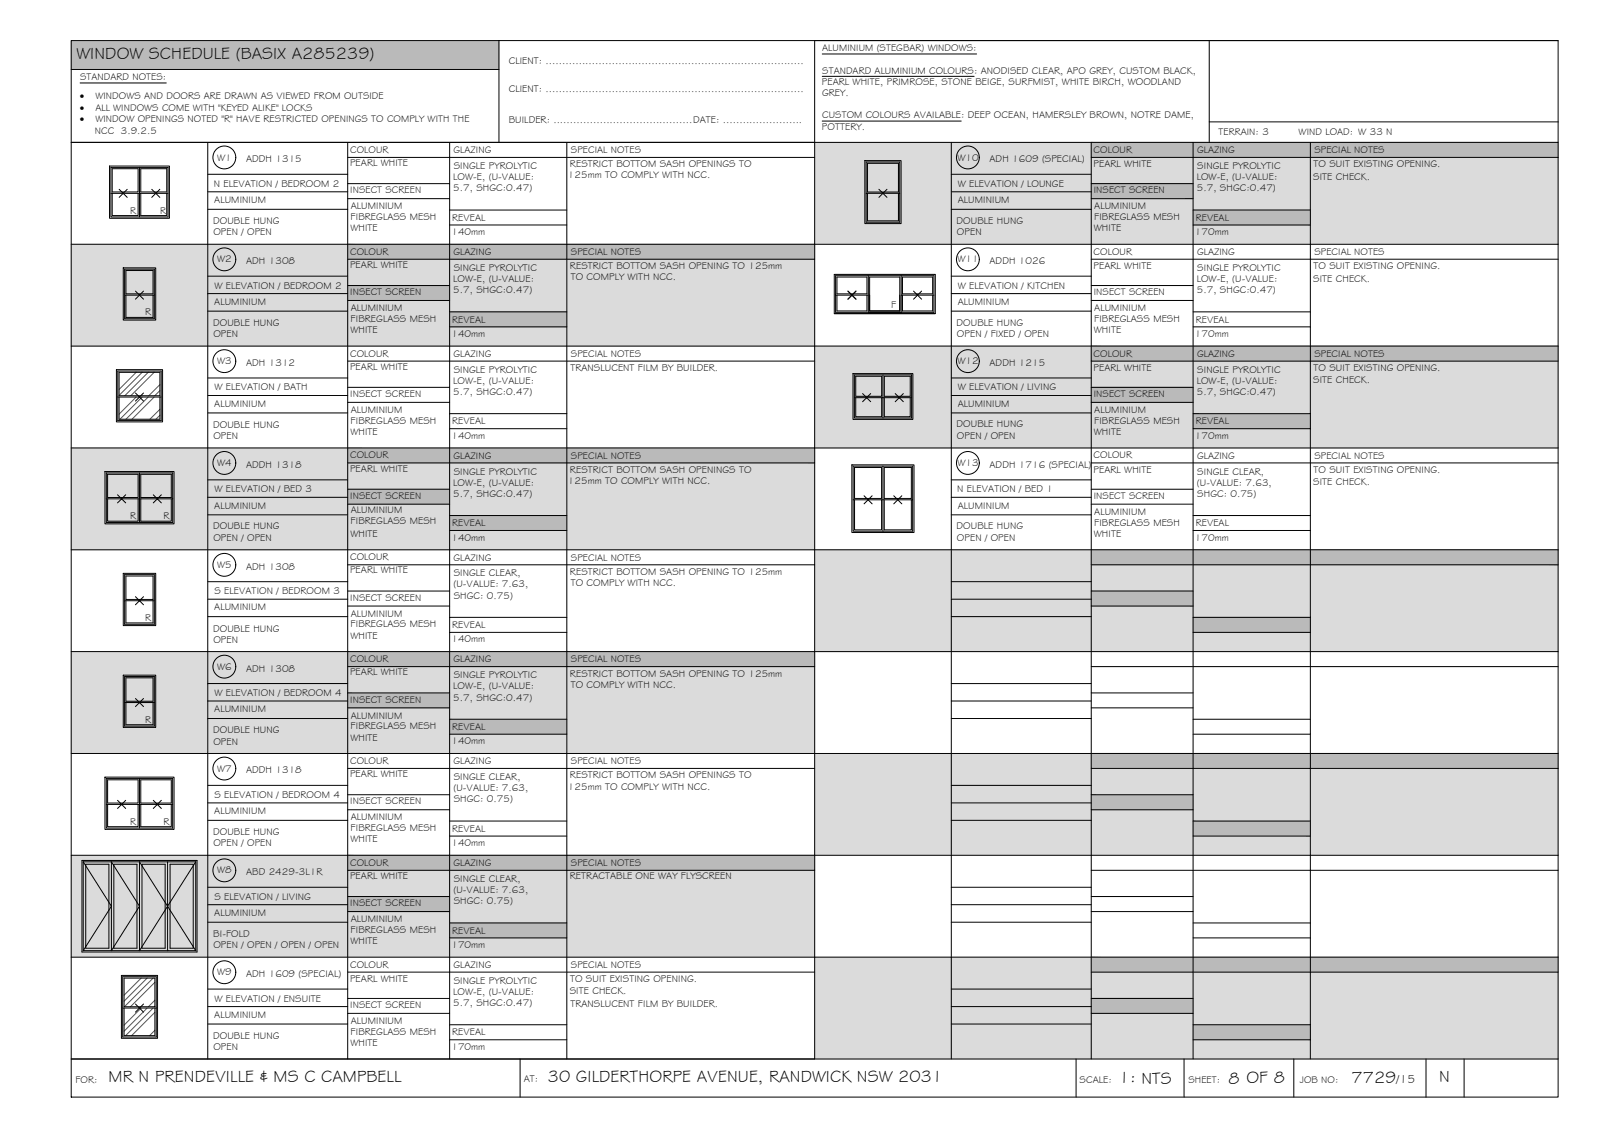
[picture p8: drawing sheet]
<svg xmlns="http://www.w3.org/2000/svg" width="420mm" height="297mm" viewBox="0 0 420 297" stroke-linecap="round" stroke-linejoin="round" font-family="sans-serif">
<!-- layer: WINDOW SCHEDULE HATCH -->
<g fill="#dbdbdb" stroke="#dbdbdb" stroke-width=".26">
<path d="M213.7 37.3l195 26.7v-26.7zM213.7 37.3l195 26.7h-195z"/>
<path d="M18.7 64l195 26.7v-26.7zM18.7 64l195 26.7h-195z"/>
<path d="M213.7 90.7l195 26.7v-26.7zM213.7 90.7l195 26.7h-195z"/>
<path d="M18.7 117.4l195 26.7v-26.7zM18.7 117.4l195 26.7h-195z"/>
<path d="M213.7 144.1l195 26.7v-26.7zM213.7 144.1l195 26.7h-195z"/>
<path d="M18.7 170.8l195 26.7v-26.7zM18.7 170.8l195 26.7h-195z"/>
<path d="M213.7 197.5l195 26.7v-26.7zM213.7 197.5l195 26.7h-195z"/>
<path d="M18.7 224.2l195 26.7v-26.7zM18.7 224.2l195 26.7h-195z"/>
<path d="M213.7 250.9l195 26.7v-26.7zM213.7 250.9l195 26.7h-195z"/>
</g>
<!-- layer: HATCH -->
<g fill="none" stroke="#545454" stroke-width=".26">
<path d="M35.7 97.6l-4.5 4.5M37.3 97.6l-6.1 6.1M38.9 97.6l-6.2 6.2M40.4 97.6l-6.1 6.2M35.7 104.1l-4.5 4.5M37.3 104.1l-5.8 5.8M38.9 104.1l-5.9 5.8M40.4 104.1l-5.8 5.8M41.9 100.8l-2.9 3M41.9 102.4l-1.3 1.4M41.9 107.3l-2.6 2.6M41.9 108.9l-1 1"/>
<path d="M37 256.4l-4.5 4.5M38.6 256.4l-6.1 6.1M40.2 256.4l-7.6 7.5M40.6 257.5l-6.4 6.4M37 264.3l-4.5 4.5M38.6 264.3l-6.1 6.1M40.2 264.3l-7.3 7.2M40.6 262.2l-1.7 1.7M40.6 263.8l-.1 .1M40.6 270.1l-1.4 1.4M40.6 265.4l-6.1 6.1"/>
</g>
<!-- layer: WINDOW SCHEDULE HATCH -->
<g fill="#bababa" stroke="#bababa" stroke-width=".26">
<path d="M18.7 10.6l112.2 7.6v-7.6zM18.7 10.6l112.2 7.6h-112.2z"/>
<path d="M286.2 37.3l122.5 4v-4zM286.2 37.3l122.5 4h-122.5z"/>
<path d="M286.2 48.1l26.7 4v-4zM286.2 48.1l26.7 4h-26.7z"/>
<path d="M312.9 55.1l30.8 3.9v-3.9zM312.9 55.1l30.8 3.9h-30.8z"/>
<path d="M91.2 64l122.5 4v-4zM91.2 64l122.5 4h-122.5z"/>
<path d="M91.2 74.9l26.7 3.9v-3.9zM91.2 74.9l26.7 3.9h-26.7z"/>
<path d="M117.9 81.8l30.8 3.9v-3.9zM117.9 81.8l30.8 3.9h-30.8z"/>
<path d="M286.2 90.7l122.5 4v-4zM286.2 90.7l122.5 4h-122.5z"/>
<path d="M286.2 101.6l26.7 3.9v-3.9zM286.2 101.6l26.7 3.9h-26.7z"/>
<path d="M312.9 108.5l30.8 3.9v-3.9zM312.9 108.5l30.8 3.9h-30.8z"/>
<path d="M91.2 117.4l122.5 4v-4zM91.2 117.4l122.5 4h-122.5z"/>
<path d="M91.2 128.3l26.7 3.9v-3.9zM91.2 128.3l26.7 3.9h-26.7z"/>
<path d="M117.9 135.2l30.8 3.9v-3.9zM117.9 135.2l30.8 3.9h-30.8z"/>
<path d="M286.2 144.1l122.5 4v-4zM286.2 144.1l122.5 4h-122.5z"/>
<path d="M286.2 155l26.7 3.9v-3.9zM286.2 155l26.7 3.9h-26.7z"/>
<path d="M312.9 161.9l30.8 3.9v-3.9zM312.9 161.9l30.8 3.9h-30.8z"/>
<path d="M91.2 170.8l122.5 4v-4zM91.2 170.8l122.5 4h-122.5z"/>
<path d="M91.2 181.6l26.7 4v-4zM91.2 181.6l26.7 4h-26.7z"/>
<path d="M117.9 188.6l30.8 3.9v-3.9zM117.9 188.6l30.8 3.9h-30.8z"/>
<path d="M286.2 197.5l122.5 4v-4zM286.2 197.5l122.5 4h-122.5z"/>
<path d="M286.2 208.4l26.7 3.9v-3.9zM286.2 208.4l26.7 3.9h-26.7z"/>
<path d="M312.9 215.3l30.8 3.9v-3.9zM312.9 215.3l30.8 3.9h-30.8z"/>
<path d="M91.2 224.2l122.5 4v-4zM91.2 224.2l122.5 4h-122.5z"/>
<path d="M91.2 235l26.7 4v-4zM91.2 235l26.7 4h-26.7z"/>
<path d="M117.9 242l30.8 3.9v-3.9zM117.9 242l30.8 3.9h-30.8z"/>
<path d="M286.2 250.9l122.5 4v-4zM286.2 250.9l122.5 4h-122.5z"/>
<path d="M286.2 261.8l26.7 3.9v-3.9zM286.2 261.8l26.7 3.9h-26.7z"/>
<path d="M312.9 268.7l30.8 3.9v-3.9zM312.9 268.7l30.8 3.9h-30.8z"/>
</g>
<!-- layer: BORDER -->
<g fill="none" stroke="#000" stroke-width=".26">
<path d="M18.7 10.6h390v277h-390zM18.7 18.2h112.2M130.9 10.6v26.7M317.1 10.6v26.7M408.7 10.6h-195v267M18.7 37.3h390M54.5 37.3v240.3M91.2 37.3v240.3M117.9 37.3v240.3M148.7 37.3v240.3M249.5 37.3v240.3M286.2 37.3v240.3"/>
<path d="M312.9 37.3v240.3M317.1 32h91.6M343.7 37.3v240.3M54.5 45.7h36.7M54.5 50.3h36.7M54.5 54.9h36.7M91.2 41.3h122.5M91.2 48.1h26.7M91.2 52.1h26.7M117.9 55.1h30.8M117.9 59h30.8M249.5 45.7h36.7"/>
<path d="M249.5 50.3h36.7M249.5 54.9h36.7M286.2 41.3h122.5M286.2 48.1h26.7M286.2 52.1h26.7M312.9 55.1h30.8M312.9 59h30.8M18.7 64h390M54.5 72.4h36.7M54.5 77h36.7M91.2 68h122.5M91.2 74.9h26.7"/>
<path d="M91.2 78.8h26.7M249.5 72.4h36.7M249.5 77h36.7M286.2 68h122.5M286.2 74.9h26.7M286.2 78.8h26.7M18.7 90.7h390M54.5 81.6h36.7M54.5 99.1h36.7M91.2 94.7h122.5M117.9 81.8h30.8M117.9 85.7h30.8"/>
<path d="M249.5 81.6h36.7M249.5 99.1h36.7M286.2 94.7h122.5M312.9 81.8h30.8M312.9 85.7h30.8M18.7 117.4h390M54.5 103.7h36.7M54.5 108.3h36.7M91.2 101.6h26.7M91.2 105.5h26.7M117.9 108.5h30.8M117.9 112.4h30.8"/>
<path d="M249.5 103.7h36.7M249.5 108.3h36.7M286.2 101.6h26.7M286.2 105.5h26.7M312.9 108.5h30.8M312.9 112.4h30.8M54.5 125.8h36.7M54.5 130.4h36.7M54.5 135h36.7M91.2 121.4h122.5M91.2 128.3h26.7M91.2 132.2h26.7"/>
<path d="M117.9 135.2h30.8M117.9 139.1h30.8M249.5 125.8h36.7M249.5 130.4h36.7M249.5 135h36.7M286.2 121.4h122.5M286.2 128.3h26.7M286.2 132.2h26.7M312.9 135.2h30.8M312.9 139.1h30.8M18.7 144.1h390M54.5 152.5h36.7"/>
<path d="M54.5 157.1h36.7M91.2 148.1h122.5M91.2 155h26.7M91.2 158.9h26.7M249.5 152.5h36.7M249.5 157.1h36.7M286.2 148.1h122.5M286.2 155h26.7M286.2 158.9h26.7M18.7 170.8h390M54.5 161.7h36.7M54.5 179.2h36.7"/>
<path d="M91.2 174.8h122.5M117.9 161.9h30.8M117.9 165.8h30.8M249.5 161.7h36.7M249.5 179.2h36.7M286.2 174.8h122.5M312.9 161.9h30.8M312.9 165.8h30.8M18.7 197.5h390M54.5 183.8h36.7M54.5 188.4h36.7M91.2 181.7h26.7"/>
<path d="M91.2 185.6h26.7M117.9 188.6h30.8M117.9 192.5h30.8M249.5 183.8h36.7M249.5 188.4h36.7M286.2 181.7h26.7M286.2 185.6h26.7M312.9 188.6h30.8M312.9 192.5h30.8M54.5 205.9h36.7M54.5 210.5h36.7M54.5 215.1h36.7"/>
<path d="M91.2 201.5h122.5M91.2 208.4h26.7M91.2 212.3h26.7M117.9 215.3h30.8M117.9 219.2h30.8M249.5 205.9h36.7M249.5 210.5h36.7M249.5 215.1h36.7M286.2 201.5h122.5M286.2 208.4h26.7M286.2 212.3h26.7M312.9 215.3h30.8"/>
<path d="M312.9 219.2h30.8M18.7 224.2h390M54.5 232.6h36.7M54.5 237.2h36.7M91.2 228.2h122.5M91.2 235h26.7M91.2 239h26.7M249.5 232.6h36.7M249.5 237.2h36.7M286.2 228.2h122.5M286.2 235h26.7M286.2 239h26.7"/>
<path d="M18.7 250.9h390M54.5 241.8h36.7M54.5 259.3h36.7M91.2 254.9h122.5M117.9 242h30.8M117.9 245.9h30.8M249.5 241.8h36.7M249.5 259.3h36.7M286.2 254.9h122.5M312.9 242h30.8M312.9 245.9h30.8M18.7 277.6h390"/>
<path d="M54.5 263.9h36.7M54.5 268.5h36.7M91.2 261.8h26.7M91.2 265.7h26.7M117.9 268.7h30.8M117.9 272.6h30.8M136.4 277.6v10M249.5 263.9h36.7M249.5 268.5h36.7M282.2 277.6v10M286.2 261.8h26.7M286.2 265.7h26.7"/>
<path d="M310.5 277.6v10M312.9 268.7h30.8M312.9 272.6h30.8M339.3 277.6v10M374 277.6v10M384 277.6v10"/>
</g>
<!-- layer: TEXT -->
<path d="M215.7 14.2h40.4M21 21.8h22.6M215.6 31.7h36.5M215.7 20h39.8" fill="none" stroke="#000" stroke-width=".26"/>
<!-- layer: WINDOWS -->
<g fill="none" stroke="#000" stroke-width=".26">
<path d="M29.1 43.9h15v13h-15zM29.1 50.7h15M29.4 50.7v5.8h6.8v-5.8M29.4 44.2h6.8v6.1h-6.8zM31.2 49.6l1.1 1.1 1.1-1.1M31.2 51.7l1.1-1 1.1 1M36.6 43.9v13M36.9 50.7v5.8h6.8v-5.8M36.9 44.2h6.8v6.1h-6.8zM39.8 49.6l1.1 1.1 1-1.1M39.8 51.7l1.1-1 1 1M227.2 50.7h8.8"/>
<path d="M227.2 42.5h8.8v15.8h-8.8zM227.5 42.8h8.1v7.5h-8.1zM227.5 50.7v7.2h8.1v-7.2M230.5 49.6l1.1 1.1 1-1.1M230.5 51.7l1.1-1 1 1M32.7 70.6h7.8v13h-7.8zM32.7 77.4h7.8M33 70.9h7.1v6.1h-7.1zM33 77.4v5.8h7.1v-5.8M35.5 76.3l1.1 1.1 1-1.1M35.5 78.4l1.1-1 1 1M219.1 77.4h8.6"/>
<path d="M219.1 72.3h25.8v9.6h-25.8zM219.5 72.6h7.9v4.4h-7.9zM219.5 77.4v4.1h7.9v-4.1M222.4 78.4l1-1 1.1 1M222.4 76.3l1 1.1 1.1-1.1-1.1 1.1zM227.7 72.3v9.6M228.1 77.4v4.1h7.9v-4.1M228.1 72.6h7.9v8.9h-7.9zM236.4 77.4h8.5M236.4 72.3v9.6M236.7 72.6h7.9v4.4h-7.9zM236.7 77.4v4.1h7.9v-4.1"/>
<path d="M239.6 76.3l1.1 1.1 1-1.1M239.6 78.4l1.1-1 1 1M30.9 97.3h11.4v13h-11.4zM31.2 97.6h10.7v6.2h-10.7zM224.1 98.3h15v11.3h-15zM224.4 98.7h6.8v5.2h-6.8zM231.6 98.3v11.3M231.9 98.7h6.8v5.2h-6.8zM30.9 104.1h11.4M31.2 104.1v5.8h10.7v-5.8M35.5 103l1.1 1.1 1-1.1M35.5 105.1l1.1-1 1 1"/>
<path d="M224.1 104.3h15M224.4 104.3v5h6.8v-5M226.2 103.2l1.1 1.1 1.1-1.1M226.2 105.3l1.1-1 1.1 1M231.9 104.3v5h6.8v-5M234.8 103.2l1 1.1 1.1-1.1M234.8 105.3l1-1 1.1 1M27.9 124h17.4v13h-17.4zM27.9 130.8h17.4M28.2 130.8v5.8h8v-5.8M28.2 124.3h8v6.1h-8zM30.8 129.7l1.1 1.1 1.1-1.1"/>
<path d="M30.8 131.8l1.1-1 1.1 1M36.6 124v13M36.9 130.8v5.8h8v-5.8M36.9 124.3h8v6.1h-8zM40.2 129.7l1.1 1.1 1-1.1M40.2 131.8l1.1-1 1 1M223.8 122.2h15.6v17.1h-15.6zM223.8 131h15.6M224.1 131v7.9h7.1v-7.9M224.1 122.6h7.1v8.1h-7.1zM226.6 130l2.1 2.1M228.7 130l-2.1 2.1"/>
<path d="M231.6 122.2v17.1M231.9 131v7.9h7.1v-7.9M231.9 122.6h7.1v8.1h-7.1zM234.4 130l2.1 2.1M236.5 130l-2.1 2.1M32.7 150.7h7.8v13h-7.8zM32.7 157.5h7.8M33 151h7.1v6.2h-7.1zM33 157.5v5.8h7.1v-5.8M35.5 156.4l1.1 1.1 1-1.1M35.5 158.6l1.1-1.1 1 1.1M32.7 177.4h7.8v13h-7.8z"/>
<path d="M33 177.7h7.1v6.1h-7.1zM32.7 184.2h7.8M33 184.2v5.8h7.1v-5.8M35.5 183.1l1.1 1.1 1-1.1M35.5 185.2l1.1-1 1 1M27.9 204.1h17.4v13h-17.4zM27.9 210.9h17.4M28.2 210.9v5.8h8v-5.8M28.2 204.4h8v6.1h-8zM30.8 209.8l1.1 1.1 1.1-1.1M30.8 212l1.1-1.1 1.1 1.1M36.6 204.1v13"/>
<path d="M36.9 210.9v5.8h8v-5.8M36.9 204.4h8v6.1h-8zM40.2 209.8l1.1 1.1 1-1.1M40.2 212l1.1-1.1 1 1.1M21.8 225.9l7.4 11.7-7.4 11.6M21.8 225.9h29.5M21.8 225.9v23.3M22.5 226.6h6.1v22h-6.1zM29.2 225.9l7.4 11.7-7.4 11.6zM29.9 226.6h6v22h-6zM36.6 225.9l7.3 11.7-7.3 11.6zM37.2 226.6h6.1v22h-6.1z"/>
<path d="M43.9 225.9v23.3M44.6 226.6h6.1v22h-6.1zM51.3 225.9l-7.4 11.7 7.4 11.6M51.3 225.9v23.3M21.8 249.2h29.5M32.2 256.1h8.8v15.8h-8.8zM32.5 256.4h8.1v7.5h-8.1zM32.2 264.3h8.8M32.5 264.3v7.2h8.1v-7.2M35.5 263.2l1.1 1.1 1-1.1M35.5 265.4l1.1-1.1 1 1.1"/>
<circle cx="58.8" cy="41.3" r="3"/>
<circle cx="253.8" cy="41.3" r="3"/>
<circle cx="58.8" cy="68" r="3"/>
<circle cx="253.8" cy="68" r="3"/>
<circle cx="58.8" cy="94.7" r="3"/>
<circle cx="253.8" cy="94.7" r="3"/>
<circle cx="58.8" cy="121.4" r="3"/>
<circle cx="253.8" cy="121.4" r="3"/>
<circle cx="58.8" cy="148.1" r="3"/>
<circle cx="58.8" cy="174.8" r="3"/>
<circle cx="58.8" cy="201.5" r="3"/>
<circle cx="58.8" cy="228.2" r="3"/>
<circle cx="58.8" cy="254.9" r="3"/>
</g>
<!-- layer: NEWWORK -->
<g fill="none" stroke="#000" stroke-width=".26">
<path d="M28.7 43.5h15.7v13.7h-15.7zM226.8 42.1h9.5v16.5h-9.5zM32.3 70.2h8.5v13.7h-8.5zM218.8 71.9h26.5v10.3h-26.5zM30.5 96.9h12.1v13.7h-12.1zM218.8 82.2h26.5M223.7 98h15.7v12h-15.7zM27.5 123.6h18.1v13.7h-18.1zM223.4 121.9h16.3v17.7h-16.3zM32.3 150.3h8.5v13.7h-8.5zM32.3 177h8.5v13.7h-8.5zM27.5 203.7h18.1v13.7h-18.1z"/>
<path d="M21.5 225.6h30.2v24h-30.2zM31.8 255.7h9.5v16.5h-9.5z"/>
</g>
<g font-size="4.5">
<text x="20" y="15.6">WINDOW SCHEDULE (BASIX A285239)</text>
<text x="28.5" y="283.7">MR N PRENDEVILLE &amp; MS C CAMPBELL</text>
<text x="143.7" y="283.7">30 GILDERTHORPE AVENUE, RANDWICK NSW 2031</text>
<text x="293.4" y="284">1: NTS</text>
<text x="322.2" y="284.2">8 OF 8</text>
<text x="354.5" y="283.8">7729</text>
<text x="377.4" y="283.8">N</text>
</g>
<text font-size="3.2" x="366.3" y="283.8">/15</text>
<g font-size="2.6">
<text x="133.4" y="16.9">CLIENT: ..............................................................................</text>
<text x="215.7" y="13.5">ALUMINIUM (STEGBAR) WINDOWS:</text>
<text x="21" y="21.1">STANDARD NOTES:</text>
<text x="215.6" y="22.2">PEARL WHITE, PRIMROSE, STONE BEIGE, SURFMIST, WHITE BIRCH, WOODLAND</text>
<text x="215.7" y="19.3">STANDARD ALUMINIUM COLOURS: ANODISED CLEAR, APO GREY, CUSTOM BLACK,</text>
<text x="21" y="26.1">·</text>
<text x="21" y="29.1">·</text>
<text x="25" y="29.1">ALL WINDOWS COME WITH &quot;KEYED ALIKE&quot; LOCKS</text>
<text x="25" y="26.1">WINDOWS AND DOORS ARE DRAWN AS VIEWED FROM OUTSIDE</text>
<text x="133.4" y="24">CLIENT: ..............................................................................</text>
<text x="215.6" y="25.2">GREY.</text>
<text x="21" y="32.1">·</text>
<text x="24.9" y="35.1">NCC 3.9.2.5</text>
<text x="25" y="32.1">WINDOW OPENINGS NOTED &quot;R&quot; HAVE RESTRICTED OPENINGS TO COMPLY WITH THE</text>
<text x="133.4" y="32.3">BUILDER: ..........................................DATE: ........................</text>
<text x="215.6" y="34">POTTERY.</text>
<text x="215.6" y="31">CUSTOM COLOURS AVAILABLE: DEEP OCEAN, HAMERSLEY BROWN, NOTRE DAME,</text>
<text x="319.6" y="35.4">TERRAIN: 3</text>
<text x="340.6" y="35.4">WIND LOAD: W 33 N</text>
<text x="91.8" y="40.1">COLOUR</text>
<text x="119" y="40.1">GLAZING</text>
<text x="149.7" y="40.1">SPECIAL NOTES</text>
<text x="286.8" y="40.1">COLOUR</text>
<text x="314" y="40.1">GLAZING</text>
<text x="344.7" y="40.1">SPECIAL NOTES</text>
<text x="57" y="42.1">W1</text>
<text x="64.5" y="42.5">ADDH 1315</text>
<text x="91.8" y="43.5">PEARL WHITE</text>
<text x="118.9" y="47.2">LOW-E, (U-VALUE:</text>
<text x="119" y="44.3">SINGLE PYROLYTIC</text>
<text x="149" y="46.8">125mm TO COMPLY WITH NCC.</text>
<text x="149.5" y="43.9">RESTRICT BOTTOM SASH OPENINGS TO</text>
<text x="251.1" y="42.1">W10</text>
<text x="259.5" y="42.6">ADH 1609 (SPECIAL)</text>
<text x="286.8" y="43.8">PEARL WHITE</text>
<text x="313.9" y="47.2">LOW-E, (U-VALUE:</text>
<text x="314" y="44.3">SINGLE PYROLYTIC</text>
<text x="344.4" y="47.1">SITE CHECK.</text>
<text x="344.5" y="43.8">TO SUIT EXISTING OPENING.</text>
<text x="56.1" y="49">N ELEVATION / BEDROOM 2</text>
<text x="56.2" y="53.2">ALUMINIUM</text>
<text x="91.8" y="50.7">INSECT SCREEN</text>
<text x="118.9" y="50.2">5.7, SHGC:0.47)</text>
<text x="251.2" y="49">W ELEVATION / LOUNGE</text>
<text x="251.2" y="53.2">ALUMINIUM</text>
<text x="286.9" y="50.7">INSECT SCREEN</text>
<text x="313.9" y="50.2">5.7, SHGC:0.47)</text>
<text x="34.2" y="56">R</text>
<text x="42" y="56">R</text>
<text x="55.9" y="58.7">DOUBLE HUNG</text>
<text x="92" y="57.7">FIBREGLASS MESH</text>
<text x="92" y="54.9">ALUMINIUM</text>
<text x="118.6" y="57.9">REVEAL</text>
<text x="250.9" y="58.8">DOUBLE HUNG</text>
<text x="287" y="57.7">FIBREGLASS MESH</text>
<text x="287" y="54.9">ALUMINIUM</text>
<text x="313.6" y="57.9">REVEAL</text>
<text x="56" y="61.6">OPEN / OPEN</text>
<text x="91.9" y="60.7">WHITE</text>
<text x="118.4" y="61.7">140mm</text>
<text x="251" y="61.7">OPEN</text>
<text x="286.9" y="60.7">WHITE</text>
<text x="313.4" y="61.7">170mm</text>
<text x="57" y="68.8">W2</text>
<text x="64.5" y="69.3">ADH 1308</text>
<text x="91.8" y="70.2">PEARL WHITE</text>
<text x="91.8" y="66.8">COLOUR</text>
<text x="119" y="66.9">GLAZING</text>
<text x="119" y="71">SINGLE PYROLYTIC</text>
<text x="149.5" y="70.6">RESTRICT BOTTOM SASH OPENING TO 125mm</text>
<text x="149.7" y="66.9">SPECIAL NOTES</text>
<text x="251.1" y="68.8">W11</text>
<text x="259.5" y="69.3">ADDH 1026</text>
<text x="286.8" y="70.5">PEARL WHITE</text>
<text x="286.8" y="66.8">COLOUR</text>
<text x="314" y="66.9">GLAZING</text>
<text x="314" y="71">SINGLE PYROLYTIC</text>
<text x="344.5" y="70.5">TO SUIT EXISTING OPENING.</text>
<text x="344.7" y="66.9">SPECIAL NOTES</text>
<text x="56.2" y="75.7">W ELEVATION / BEDROOM 2</text>
<text x="91.8" y="77.4">INSECT SCREEN</text>
<text x="118.9" y="73.9">LOW-E, (U-VALUE:</text>
<text x="118.9" y="76.9">5.7, SHGC:0.47)</text>
<text x="149.7" y="73.5">TO COMPLY WITH NCC.</text>
<text x="251.2" y="75.7">W ELEVATION / KITCHEN</text>
<text x="286.9" y="77.4">INSECT SCREEN</text>
<text x="313.9" y="73.9">LOW-E, (U-VALUE:</text>
<text x="313.9" y="76.9">5.7, SHGC:0.47)</text>
<text x="344.4" y="73.8">SITE CHECK.</text>
<text x="38.1" y="82.7">R</text>
<text x="56.2" y="79.9">ALUMINIUM</text>
<text x="92" y="81.6">ALUMINIUM</text>
<text x="233.7" y="80.8">F</text>
<text x="251.2" y="79.9">ALUMINIUM</text>
<text x="287" y="81.6">ALUMINIUM</text>
<text x="55.9" y="85.5">DOUBLE HUNG</text>
<text x="56" y="88.4">OPEN</text>
<text x="91.9" y="87.4">WHITE</text>
<text x="92" y="84.4">FIBREGLASS MESH</text>
<text x="118.4" y="88.3">140mm</text>
<text x="118.6" y="84.6">REVEAL</text>
<text x="250.9" y="85.4">DOUBLE HUNG</text>
<text x="251" y="88.3">OPEN / FIXED / OPEN</text>
<text x="286.9" y="87.4">WHITE</text>
<text x="287" y="84.4">FIBREGLASS MESH</text>
<text x="313.4" y="88.3">170mm</text>
<text x="313.6" y="84.6">REVEAL</text>
<text x="57" y="95.5">W3</text>
<text x="64.5" y="95.9">ADH 1312</text>
<text x="91.8" y="93.5">COLOUR</text>
<text x="119" y="93.5">GLAZING</text>
<text x="149.7" y="93.5">SPECIAL NOTES</text>
<text x="251.1" y="95.5">W12</text>
<text x="259.5" y="95.9">ADDH 1215</text>
<text x="286.8" y="93.5">COLOUR</text>
<text x="314" y="93.5">GLAZING</text>
<text x="344.7" y="93.5">SPECIAL NOTES</text>
<text x="91.8" y="96.9">PEARL WHITE</text>
<text x="118.9" y="100.6">LOW-E, (U-VALUE:</text>
<text x="119" y="97.7">SINGLE PYROLYTIC</text>
<text x="149.6" y="97.3">TRANSLUCENT FILM BY BUILDER.</text>
<text x="286.8" y="97.2">PEARL WHITE</text>
<text x="313.9" y="100.6">LOW-E, (U-VALUE:</text>
<text x="314" y="97.7">SINGLE PYROLYTIC</text>
<text x="344.4" y="100.5">SITE CHECK.</text>
<text x="344.5" y="97.2">TO SUIT EXISTING OPENING.</text>
<text x="56.2" y="106.7">ALUMINIUM</text>
<text x="56.2" y="102.4">W ELEVATION / BATH</text>
<text x="91.8" y="104.1">INSECT SCREEN</text>
<text x="118.9" y="103.6">5.7, SHGC:0.47)</text>
<text x="251.2" y="102.4">W ELEVATION / LIVING</text>
<text x="251.2" y="106.7">ALUMINIUM</text>
<text x="286.9" y="104.1">INSECT SCREEN</text>
<text x="313.9" y="103.6">5.7, SHGC:0.47)</text>
<text x="55.9" y="112.2">DOUBLE HUNG</text>
<text x="92" y="111.1">FIBREGLASS MESH</text>
<text x="92" y="108.3">ALUMINIUM</text>
<text x="118.6" y="111.3">REVEAL</text>
<text x="250.9" y="112.1">DOUBLE HUNG</text>
<text x="287" y="111.1">FIBREGLASS MESH</text>
<text x="287" y="108.3">ALUMINIUM</text>
<text x="313.6" y="111.3">REVEAL</text>
<text x="56" y="115.1">OPEN</text>
<text x="91.9" y="114.1">WHITE</text>
<text x="118.4" y="115">140mm</text>
<text x="251" y="115">OPEN / OPEN</text>
<text x="286.9" y="114.1">WHITE</text>
<text x="313.4" y="115">170mm</text>
<text x="57" y="122.2">W4</text>
<text x="64.5" y="122.6">ADDH 1318</text>
<text x="91.8" y="123.6">PEARL WHITE</text>
<text x="91.8" y="120.2">COLOUR</text>
<text x="119" y="120.3">GLAZING</text>
<text x="119" y="124.4">SINGLE PYROLYTIC</text>
<text x="149.5" y="124">RESTRICT BOTTOM SASH OPENINGS TO</text>
<text x="149.7" y="120.3">SPECIAL NOTES</text>
<text x="251.1" y="122.2">W13</text>
<text x="259.5" y="122.7">ADDH 1716 (SPECIAL)</text>
<text x="286.8" y="123.9">PEARL WHITE</text>
<text x="286.8" y="120.2">COLOUR</text>
<text x="314" y="120.3">GLAZING</text>
<text x="314" y="124.4">SINGLE CLEAR,</text>
<text x="344.5" y="123.9">TO SUIT EXISTING OPENING.</text>
<text x="344.7" y="120.3">SPECIAL NOTES</text>
<text x="56.2" y="129.1">W ELEVATION / BED 3</text>
<text x="91.8" y="130.8">INSECT SCREEN</text>
<text x="118.9" y="127.4">LOW-E, (U-VALUE:</text>
<text x="118.9" y="130.3">5.7, SHGC:0.47)</text>
<text x="149" y="126.9">125mm TO COMPLY WITH NCC.</text>
<text x="251.1" y="129.1">N ELEVATION / BED 1</text>
<text x="286.9" y="130.8">INSECT SCREEN</text>
<text x="313.9" y="127.3">(U-VALUE: 7.63,</text>
<text x="314" y="130.3">SHGC: 0.75)</text>
<text x="344.4" y="127.2">SITE CHECK.</text>
<text x="34.1" y="136.1">R</text>
<text x="42.8" y="136.1">R</text>
<text x="56.2" y="133.3">ALUMINIUM</text>
<text x="92" y="137.3">FIBREGLASS MESH</text>
<text x="92" y="134.5">ALUMINIUM</text>
<text x="118.6" y="138">REVEAL</text>
<text x="251.2" y="133.3">ALUMINIUM</text>
<text x="287" y="137.8">FIBREGLASS MESH</text>
<text x="287" y="135">ALUMINIUM</text>
<text x="313.6" y="138">REVEAL</text>
<text x="55.9" y="138.8">DOUBLE HUNG</text>
<text x="56" y="141.7">OPEN / OPEN</text>
<text x="91.9" y="140.8">WHITE</text>
<text x="118.4" y="141.7">140mm</text>
<text x="250.9" y="138.8">DOUBLE HUNG</text>
<text x="251" y="141.7">OPEN / OPEN</text>
<text x="286.9" y="140.8">WHITE</text>
<text x="313.4" y="141.7">170mm</text>
<text x="57" y="148.9">W5</text>
<text x="64.5" y="149.3">ADH 1308</text>
<text x="91.8" y="146.9">COLOUR</text>
<text x="119" y="147">GLAZING</text>
<text x="149.7" y="147">SPECIAL NOTES</text>
<text x="56.2" y="155.8">S ELEVATION / BEDROOM 3</text>
<text x="91.8" y="150.3">PEARL WHITE</text>
<text x="118.9" y="154">(U-VALUE: 7.63,</text>
<text x="119" y="151.1">SINGLE CLEAR,</text>
<text x="149.5" y="150.7">RESTRICT BOTTOM SASH OPENING TO 125mm</text>
<text x="149.7" y="153.6">TO COMPLY WITH NCC.</text>
<text x="56.2" y="160">ALUMINIUM</text>
<text x="91.8" y="157.5">INSECT SCREEN</text>
<text x="92" y="161.7">ALUMINIUM</text>
<text x="119" y="157">SHGC: 0.75)</text>
<text x="38" y="162.8">R</text>
<text x="55.9" y="165.6">DOUBLE HUNG</text>
<text x="91.9" y="167.5">WHITE</text>
<text x="92" y="164.5">FIBREGLASS MESH</text>
<text x="118.6" y="164.7">REVEAL</text>
<text x="56" y="168.5">OPEN</text>
<text x="91.8" y="173.6">COLOUR</text>
<text x="118.4" y="168.4">140mm</text>
<text x="119" y="173.6">GLAZING</text>
<text x="149.7" y="173.7">SPECIAL NOTES</text>
<text x="57" y="175.6">W6</text>
<text x="64.5" y="176.1">ADH 1308</text>
<text x="91.8" y="177">PEARL WHITE</text>
<text x="119" y="177.8">SINGLE PYROLYTIC</text>
<text x="149.5" y="177.4">RESTRICT BOTTOM SASH OPENING TO 125mm</text>
<text x="56.2" y="182.5">W ELEVATION / BEDROOM 4</text>
<text x="91.8" y="184.2">INSECT SCREEN</text>
<text x="118.9" y="180.7">LOW-E, (U-VALUE:</text>
<text x="118.9" y="183.7">5.7, SHGC:0.47)</text>
<text x="149.7" y="180.3">TO COMPLY WITH NCC.</text>
<text x="38" y="189.5">R</text>
<text x="56.2" y="186.7">ALUMINIUM</text>
<text x="92" y="191.2">FIBREGLASS MESH</text>
<text x="92" y="188.4">ALUMINIUM</text>
<text x="118.6" y="191.4">REVEAL</text>
<text x="55.9" y="192.3">DOUBLE HUNG</text>
<text x="56" y="195.2">OPEN</text>
<text x="91.9" y="194.2">WHITE</text>
<text x="118.4" y="195.1">140mm</text>
<text x="57" y="202.3">W7</text>
<text x="64.5" y="202.7">ADDH 1318</text>
<text x="91.8" y="203.7">PEARL WHITE</text>
<text x="91.8" y="200.3">COLOUR</text>
<text x="119" y="200.4">GLAZING</text>
<text x="149.7" y="200.4">SPECIAL NOTES</text>
<text x="56.2" y="209.2">S ELEVATION / BEDROOM 4</text>
<text x="118.9" y="207.4">(U-VALUE: 7.63,</text>
<text x="119" y="204.5">SINGLE CLEAR,</text>
<text x="149" y="207">125mm TO COMPLY WITH NCC.</text>
<text x="149.5" y="204.1">RESTRICT BOTTOM SASH OPENINGS TO</text>
<text x="56.2" y="213.4">ALUMINIUM</text>
<text x="91.8" y="210.9">INSECT SCREEN</text>
<text x="92" y="215.1">ALUMINIUM</text>
<text x="119" y="210.4">SHGC: 0.75)</text>
<text x="34.1" y="216.2">R</text>
<text x="42.8" y="216.2">R</text>
<text x="55.9" y="218.9">DOUBLE HUNG</text>
<text x="56" y="221.8">OPEN / OPEN</text>
<text x="91.9" y="220.9">WHITE</text>
<text x="92" y="217.9">FIBREGLASS MESH</text>
<text x="118.4" y="221.8">140mm</text>
<text x="118.6" y="218.1">REVEAL</text>
<text x="91.8" y="227">COLOUR</text>
<text x="119" y="227">GLAZING</text>
<text x="149.7" y="227.1">SPECIAL NOTES</text>
<text x="57" y="229">W8</text>
<text x="64.5" y="229.4">ABD 2429-3L1R</text>
<text x="91.8" y="230.4">PEARL WHITE</text>
<text x="119" y="231.2">SINGLE CLEAR,</text>
<text x="149.5" y="230.5">RETRACTABLE ONE WAY FLYSCREEN</text>
<text x="56.2" y="235.9">S ELEVATION / LIVING</text>
<text x="91.8" y="237.6">INSECT SCREEN</text>
<text x="118.9" y="234.1">(U-VALUE: 7.63,</text>
<text x="119" y="237.1">SHGC: 0.75)</text>
<text x="56" y="245.6">BI-FOLD</text>
<text x="56.2" y="240.1">ALUMINIUM</text>
<text x="92" y="244.6">FIBREGLASS MESH</text>
<text x="92" y="241.8">ALUMINIUM</text>
<text x="118.6" y="244.8">REVEAL</text>
<text x="56" y="248.5">OPEN / OPEN / OPEN / OPEN</text>
<text x="91.9" y="247.6">WHITE</text>
<text x="118.4" y="248.6">170mm</text>
<text x="57" y="255.7">W9</text>
<text x="64.5" y="256.2">ADH 1609 (SPECIAL)</text>
<text x="91.8" y="257.4">PEARL WHITE</text>
<text x="91.8" y="253.7">COLOUR</text>
<text x="119" y="253.8">GLAZING</text>
<text x="119" y="257.9">SINGLE PYROLYTIC</text>
<text x="149.5" y="257.4">TO SUIT EXISTING OPENING.</text>
<text x="149.7" y="253.8">SPECIAL NOTES</text>
<text x="56.2" y="262.6">W ELEVATION / ENSUITE</text>
<text x="118.9" y="260.9">LOW-E, (U-VALUE:</text>
<text x="118.9" y="263.8">5.7, SHGC:0.47)</text>
<text x="149.4" y="260.7">SITE CHECK.</text>
<text x="56.2" y="266.8">ALUMINIUM</text>
<text x="91.8" y="264.3">INSECT SCREEN</text>
<text x="92" y="268.5">ALUMINIUM</text>
<text x="149.6" y="264">TRANSLUCENT FILM BY BUILDER.</text>
<text x="55.9" y="272.4">DOUBLE HUNG</text>
<text x="56" y="275.3">OPEN</text>
<text x="91.9" y="274.3">WHITE</text>
<text x="92" y="271.3">FIBREGLASS MESH</text>
<text x="118.4" y="275.2">170mm</text>
<text x="118.6" y="271.5">REVEAL</text>
<text x="19.8" y="283.8">FOR:</text>
<text x="137.4" y="283.7">AT:</text>
<text x="283.1" y="284">SCALE:</text>
<text x="311.7" y="284">SHEET:</text>
<text x="340.9" y="284">JOB NO:</text>
</g>
</svg>
